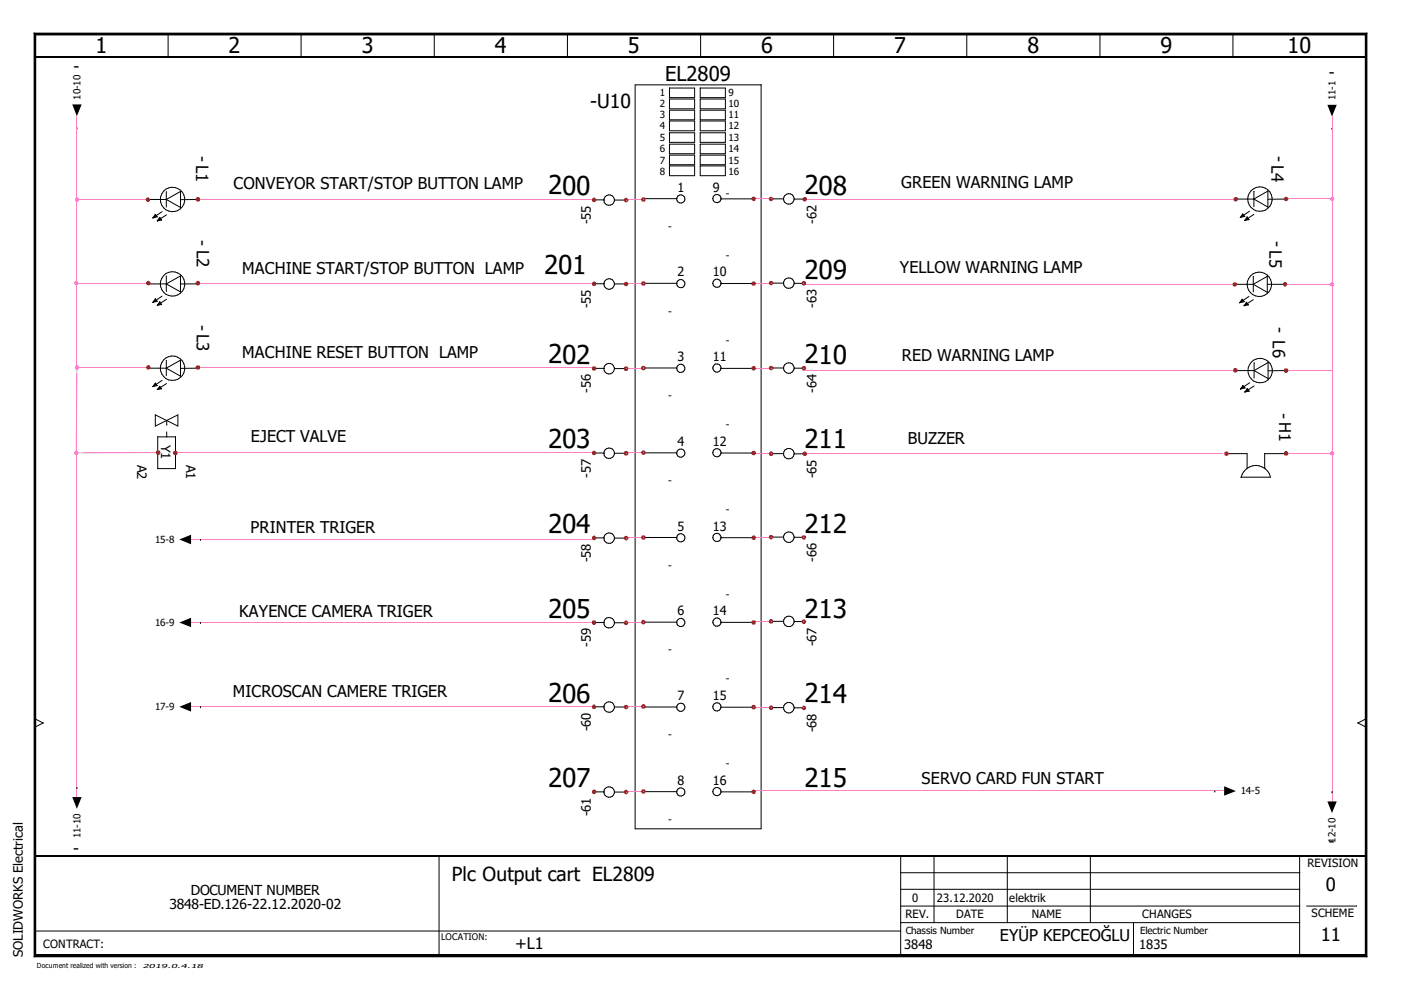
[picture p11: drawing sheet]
<svg xmlns="http://www.w3.org/2000/svg" width="297mm" height="210mm" viewBox="0 0 297 210" stroke-linecap="round" stroke-linejoin="round" font-family="sans-serif">
<path d="M0 0h297v209.9h-297z" fill="none" stroke="#fff" stroke-width=".21"/>
<g fill="none" stroke="#000" stroke-width=".21">
<path d="M7.2 7l.4 .4zM7.2 7h282.6zM7.2 7v195.9zM7.2 7h282.6v195.9h-282.6zM7.6 7.4h281.9zM7.6 7.4v195.1zM7.6 7.4h281.9v195.1h-281.9zM35.7 7.2l-.1 4.9M63.9 7.2l-.1 4.9M92.1 7.2v4.9M120.4 7.2l-.1 4.9M141.9 18.7h5.4v2h-5.4z"/>
<path d="M148.5 18.7h5.3v2h-5.3zM148.6 7.2l-.1 4.9M161.4 18v157.7h-26.7v-157.7h26.7M176.8 7.2l-.1 4.9M205 7.2v4.9M233.3 7.2l-.1 4.9M261.4 7.2v4.9M289.5 7.4v195.1zM289.8 7l-.3 .4zM289.8 7v195.9zM16.3 27.1h.1M141.9 21h5.4v2.1h-5.4z"/>
<path d="M141.9 23.4h5.4v2h-5.4zM141.9 25.7h5.4v2h-5.4zM141.9 28.2h5.4v2h-5.4zM141.9 30.6h5.4v2h-5.4zM141.9 32.9h5.4v2h-5.4zM141.9 35.2h5.4v2.1h-5.4zM148.5 21h5.3v2.1h-5.3zM148.5 23.4h5.3v2h-5.3zM148.5 25.7h5.3v2h-5.3zM148.5 28.2h5.3v2h-5.3zM148.5 30.6h5.3v2h-5.3zM148.5 32.9h5.3v2h-5.3z"/>
<path d="M148.5 35.2h5.3v2.1h-5.3zM282.4 27.2h.1M31.4 42.3h3.9M32.4 46.2h.1M32.9 45.5l-.5 .7M32.9 45.5h.1M32.9 45.5l.4 .5M33.3 46h.1M33.3 46l-.9 .2M33.4 46.8h.1M33.9 46.1l-.5 .7M33.9 46.1h.1"/>
<path d="M33.9 46.1l.3 .6M34.2 46.7h.1M34.2 46.7l-.8 .1M34.4 44.9l-2 1.3M35.3 40.7v3.2M35.3 58.5v3.3M35.3 45.6l-1.9 1.2M38.3 58.5l-3 1.7 3 1.7M38.3 40.6v3.4M38.3 58.5v3.4M38.3 58.5h.1M38.3 40.6l-3 1.7 3 1.7"/>
<path d="M38.3 44h.1M38.3 40.6h.1M42.2 42.3h-3.9M126.2 42.4h1.9M128.1 42.4h.1M130.3 42.4h2.3M136.7 42.1h6.8M151.1 42.1h.1M152.8 42.2h6.8M163.8 42.2h2.4M168.4 42.2h1.8M262 42.2h3.9"/>
<path d="M263 46.1h.1M263.5 45.4l-.5 .7M263.5 45.4h.1M263.5 45.4l.4 .5M263.9 46.7h.1M263.9 45.9h.1M263.9 45.9l-.9 .2M264.4 46l-.5 .7M264.4 46h.1M264.4 46l.4 .6M264.8 46.6h.1M264.8 46.6l-.9 .1"/>
<path d="M264.9 44.8l-1.9 1.3M265.8 58.6l-.1 3.3M265.8 40.6h.1M265.8 40.6v3.2M265.8 42.2l3 1.7M265.8 45.5l-1.9 1.2M268.7 58.6h.1M268.7 58.6l-3 1.7 3 1.7M268.7 58.6v3.4M268.8 43.9h.1M268.8 40.5v3.4M268.8 40.5h.1"/>
<path d="M268.8 40.5l-3 1.7M272.8 42.2h-4M31.4 60.2h3.9M31.4 78.1h3.9M32.4 64.1h.1M32.9 63.4l-.5 .7M32.9 63.4h.1M32.9 63.4l.4 .5M33.3 63.9h.1M33.3 63.9l-.9 .2M33.4 64.7h.1M33.9 64l-.5 .7"/>
<path d="M33.9 64h.1M33.9 64l.3 .6M34.2 64.6h.1M34.2 64.6l-.8 .1M34.4 62.8l-2 1.3M35.3 76.5v3.2M35.3 63.5l-1.9 1.2M38.3 60.2h3.9M38.3 61.9h.1M38.3 76.4v3.4M38.3 76.4l-3 1.7 3 1.7M38.3 79.8h.1"/>
<path d="M38.3 76.4h.1M42.2 78.1h-3.9M126.2 78.1h1.9M126.2 60.2h1.9M128.1 60.2h.1M130.3 78.1h2.3M130.3 60.2h2.3M136.7 78h6.8M136.7 60.1h6.8M143.5 78.1h.1M143.5 60.2h.1M151.1 78h.1"/>
<path d="M151.1 60.1h.1M152.8 78.1h6.8M152.8 60.1h6.8M163.8 78h2.4M163.8 60h2.4M168.4 60.1h1.8M168.4 78.1h1.8M261.8 60.3h4M262 78.6h3.9M262.8 64.2h.1M263.4 63.5l-.6 .7M263.4 63.5h.1"/>
<path d="M263.4 63.5l.4 .5M263.8 64.8h.1M263.8 64h.1M263.8 64l-1 .2M264.3 64.1h.1M264.3 64.1l-.5 .7M264.3 64.1l.4 .5M264.7 64.6h.1M264.7 64.6l-.9 .2M264.8 62.9l-2 1.3M265.7 63.5l-1.9 1.3M265.9 77v3.2"/>
<path d="M268.7 60.3h3.9M268.7 62h.1M268.9 76.9l-3 1.7 3 1.7M268.9 76.9v3.4M268.9 76.9h.1M272.8 78.6h-3.9M32.4 82h.1M32.9 88v2.3l4.8-2.3v2.3zM32.9 88h.1M32.9 81.2l-.5 .8M32.9 81.2h.1M32.9 81.2l.4 .5"/>
<path d="M33.3 81.7h.1M33.3 81.7l-.9 .3M33.4 82.6h.1M33.9 81.9l-.5 .7M33.9 81.9h.1M33.9 81.9l.3 .5M34.2 82.4h.1M34.2 82.4l-.8 .2M34.4 80.6l-2 1.4M35.3 81.3l-1.9 1.3M35.3 89.2l.1 .9M35.3 91.6v1"/>
<path d="M37.2 92.6v6.8M37.3 92.6h-3.9v6.8h3.9M126.2 96.1h1.9M128.1 96.1h.1M130.3 96.1h2.3M136.7 96h6.8M143.5 96.1h.1M151.1 96h.1M152.8 96.1h6.8M163.8 96.2h2.4M168.4 96.2h1.8M260.1 96.2h4.3l.1 3.1"/>
<path d="M263 82.5h.1M263.5 81.7l-.5 .8M263.5 81.7h.1M263.5 81.7l.4 .6M263.9 83.1h.1M263.9 82.3h.1M263.9 82.3l-.9 .2M264.3 99.4a3.2 3.2 0 0 1 5.1 1.8h-6.3l.7-1.3zM264.5 82.4l-.6 .7M264.5 82.4h.1M264.5 82.4l.3 .5M264.8 82.9h.1"/>
<path d="M264.8 82.9l-.9 .2M265 81.2l-2 1.3M265.9 81.8l-2 1.3M268.9 80.3h.1M272.5 96.2h-4.4l.1 3.1M42.5 114.4h.1M126.2 114l1.9 .1M130.3 114.1h2.3M136.7 114h6.8M143.5 114h.1M151.1 114h.1M152.8 114h6.8"/>
<path d="M163.8 113.9h2.4M168.4 113.9h1.8M42.5 132h.1M126.2 132h1.9M128.1 132h.1M130.3 132h2.3M136.7 131.9h6.8M143.5 132h.1M151.1 131.9h.1M152.8 132h6.8M163.8 131.7h2.4M168.4 131.8h1.8"/>
<path d="M7.4 152.4l1.7 .9M9.1 153.3l-1.7 .9M9.1 153.3h.1M42.5 149.9h.1M126.2 149.9h1.9M128.1 149.9h.1M130.3 149.9h2.3M136.7 149.9h6.8M143.5 149.9h.1M151.1 149.9h.1M152.8 149.9h6.8M163.8 150h2.4"/>
<path d="M168.4 150.1h1.8M287.9 153.3l1.8 .9M287.9 153.3h.1M289.6 152.4l-1.7 .9M16.3 167h.1M126.2 167.9h1.9M130.3 167.9h2.3M136.7 167.9h6.8M143.5 167.9h.1M151.1 167.9h.1M152.8 167.9h6.8M257.6 167.7h.1"/>
<path d="M282.4 167.9h.1M7.4 197.4h183.6M93.1 181.5v21.2M191 195.6h84.6M191 192.1h84.6M191 188.6h84.6M191 185h84.6M191 181.5v21.2M198.1 181.5l-.1 14.1M213.6 181.5v14.1M231.2 181.5v14.1M240.3 195.6l.1 7.1"/>
<path d="M275.6 181.5l-.1 21.2M277 192.1h10.7M7.2 202.9h282.6zM7.6 202.5l-.4 .4zM7.6 202.5h281.9zM289.5 202.5l.3 .4z"/>
<circle cx="36.6" cy="42.3" r="2.59"/>
<circle cx="129.2" cy="42.4" r="1.11"/>
<circle cx="144.3" cy="42.2" r=".87"/>
<circle cx="152" cy="42.1" r=".87"/>
<circle cx="167.2" cy="42.2" r="1.13"/>
<circle cx="267.1" cy="42.2" r="2.59"/>
<circle cx="36.6" cy="60.2" r="2.58"/>
<circle cx="36.6" cy="78.1" r="2.6"/>
<circle cx="129.1" cy="78.2" r="1.12"/>
<circle cx="129.2" cy="60.2" r="1.12"/>
<circle cx="144.3" cy="78.1" r=".88"/>
<circle cx="144.3" cy="60.2" r=".88"/>
<circle cx="152" cy="60.1" r=".88"/>
<circle cx="152" cy="78" r=".88"/>
<circle cx="167.2" cy="78" r="1.12"/>
<circle cx="167.2" cy="60" r="1.12"/>
<circle cx="267" cy="60.3" r="2.58"/>
<circle cx="267.2" cy="78.6" r="2.59"/>
<circle cx="129.2" cy="96.1" r="1.11"/>
<circle cx="144.3" cy="96.1" r=".88"/>
<circle cx="152" cy="96" r=".87"/>
<circle cx="167.2" cy="96.2" r="1.12"/>
<circle cx="129.2" cy="114.1" r="1.11"/>
<circle cx="144.3" cy="114" r=".87"/>
<circle cx="152" cy="114" r=".88"/>
<circle cx="167.2" cy="113.9" r="1.12"/>
<circle cx="129.2" cy="132" r="1.11"/>
<circle cx="144.3" cy="132" r=".88"/>
<circle cx="152" cy="131.9" r=".88"/>
<circle cx="167.3" cy="131.7" r="1.11"/>
<circle cx="129.2" cy="149.9" r="1.11"/>
<circle cx="144.3" cy="149.9" r=".88"/>
<circle cx="152" cy="149.9" r=".88"/>
<circle cx="167.2" cy="150.1" r="1.12"/>
<circle cx="129.1" cy="167.9" r="1.12"/>
<circle cx="144.3" cy="167.9" r=".87"/>
<circle cx="152" cy="167.8" r=".87"/>
</g>
<path d="M7.2 7.2h282.6M7.2 202.7h282.6" fill="none" stroke="#000" stroke-width=".38"/>
<g fill="#000">
<path d="M7.2 7l.4 .4zM289.8 7l-.3 .4zM15.3 22.1h2l-1 2.5zM281.4 22.2h2l-1 2.5zM32.9 45.5l.4 .5-.4 .1zM32.9 45.5v.6l-.5 .1zM33.9 46.1l.3 .6h-.3zM33.9 46.1v.6l-.5 .1zM263.5 45.4l.4 .5-.4 .1zM263.5 45.4v.6l-.5 .1zM264.4 46l.4 .6-.4 .1zM264.4 46v.7h-.5z"/>
<path d="M32.9 63.4l.4 .5-.4 .1zM32.9 63.4v.6l-.5 .1zM33.9 64l.3 .6h-.3zM33.9 64v.6l-.5 .1zM263.4 63.5l.4 .5-.4 .1zM263.4 63.5v.6l-.6 .1zM264.3 64.1l.4 .5-.4 .1zM264.3 64.1v.6l-.5 .1zM32.9 81.2l.4 .5-.4 .1zM32.9 81.2v.6l-.5 .2zM33.9 81.9l.3 .5-.3 .1zM33.9 81.9v.6l-.5 .1z"/>
<path d="M263.5 81.7l.4 .6h-.4zM263.5 81.7v.6l-.5 .2zM264.5 82.4l.3 .5-.3 .1zM264.5 82.4v.6l-.6 .1zM38 114.4l2.5-1v2zM38 132l2.5-1v2zM38 149.9l2.5-1.1v2.1zM15.3 169h2l-1 2.5zM259.5 166.7l2.5 1-2.5 1zM281.4 169.9h2l-1 2.5zM7.6 202.5l-.4 .4zM289.5 202.5l.3 .4z"/>
</g>
<path d="M7.4 7v195.9M7.4 12.1h282.2M289.6 7v195.9M7.4 181.5h282.2" fill="none" stroke="#000" stroke-width=".34"/>
<g fill="none" stroke="#ff7fbf" stroke-width=".21">
<path d="M16.3 24.6v53.3M282.4 24.7v145.2M16.3 42.3h15.1M41.9 42.3h83.8M133 42.3h3.4M160.1 42.2h3.4M170.6 42.2h91.4M272.7 42.2h9.7M16.2 60h15.3M16.2 77.9h15.3M41.9 60h83.7M41.9 77.9h83.7"/>
<path d="M133 60.1h3.4M133 78h3.4M160.1 78h3.4M160.1 60h3.4M170.6 60.3h91.2M170.6 78.5h91.3M272.7 60.3h9.7M272.7 78.5h9.7M16.3 96.1v72.9M37.2 96h88.8M133 96h3.4M160.1 96.2h3.4"/>
<path d="M170.6 96.2h88.6M272.7 96.2h9.7M40.5 114.4h85.4M133 114h3.4M160.1 113.9h3.4M40.5 132h85.4M133 131.9h3.4M160.1 131.8h3.4M40.5 149.9h85.4M133 149.8h3.4M160.1 150.1h3.4M133 167.8h3.4"/>
<path d="M160.1 167.7h99.4"/>
</g>
<path d="M16.2 96h17.3" fill="none" stroke="#ff7fbf" stroke-width=".3"/>
<path d="M16.2 77.9v18.2" fill="none" stroke="#ff7fbf" stroke-width=".38"/>
<g fill="#ff7fdf">
<path d="M282.5 96.1l.3-.3 .2 .3z"/>
<path d="M282.4 95.6l.4 .2-.3 .3z"/>
<path d="M282.1 95.8l.3-.2v.5z"/>
<path d="M282.1 95.8l.3 .3h-.5z"/>
<path d="M281.9 96.1l.5 .1-.3 .3z"/>
<path d="M282.4 96.2v.4l-.3-.1z"/>
<path d="M282.4 96.2l.4 .3-.4 .1z"/>
<path d="M282.5 96.1h.5l-.2 .4z"/>
<path d="M282.8 41.8l.2 .4h-.5z"/>
<path d="M282.4 41.7l.4 .1-.3 .4z"/>
<path d="M282.1 41.8l.3-.1v.5z"/>
<path d="M282.1 41.8l.3 .4h-.5z"/>
<path d="M281.9 42.2h.5l-.3 .3z"/>
<path d="M282.4 42.2v.5l-.3-.2z"/>
<path d="M282.4 42.2l.4 .3-.4 .2z"/>
<path d="M282.5 42.2h.5l-.2 .3z"/>
<path d="M282.4 60.3l.4-.4 .1 .4z"/>
<path d="M282.4 59.8l.4 .1-.4 .4z"/>
<path d="M282.1 59.9l.3-.1v.4z"/>
<path d="M282.1 59.9l.3 .4h-.5z"/>
<path d="M281.9 60.3h.5l-.3 .4z"/>
<path d="M282.4 60.3v.5l-.3-.1z"/>
<path d="M282.4 60.4l.4 .3-.4 .1z"/>
<path d="M282.4 60.3h.5l-.1 .4z"/>
</g>
<g fill="#a50000">
<path d="M272.7 96.1l.3-.3 .2 .3z"/>
<path d="M272.7 95.6l.3 .2-.3 .3z"/>
<path d="M272.3 95.8l.4-.2v.5z"/>
<path d="M272.3 95.8l.3 .3h-.4z"/>
<path d="M272.2 96.1l.4 .1-.3 .3z"/>
<path d="M272.6 96.2l.1 .4-.4-.1z"/>
<path d="M272.7 96.2l.3 .3-.3 .1z"/>
<path d="M272.7 96.2l.5-.1-.2 .4z"/>
<path d="M272.7 78.5l.3-.3 .2 .4z"/>
<path d="M272.7 78.1l.3 .1-.3 .3z"/>
<path d="M272.3 78.2l.4-.1v.4z"/>
<path d="M272.3 78.2l.3 .4h-.4z"/>
<path d="M272.2 78.6h.4l-.3 .3z"/>
<path d="M272.6 78.6l.1 .5-.4-.2z"/>
<path d="M272.7 78.6l.3 .3-.3 .2z"/>
<path d="M272.7 78.6h.5l-.2 .3z"/>
<path d="M272.7 42.2l.3-.4 .2 .4z"/>
<path d="M272.7 41.7l.3 .1-.3 .4z"/>
<path d="M272.3 41.8l.4-.1-.1 .5z"/>
<path d="M272.3 41.8l.3 .4h-.4z"/>
<path d="M272.2 42.2h.4l-.3 .3z"/>
<path d="M272.6 42.2l.1 .5-.4-.2z"/>
<path d="M272.7 42.2l.3 .3-.3 .2z"/>
<path d="M272.7 42.2h.5l-.2 .3z"/>
<path d="M272.5 60.2l.3-.3 .2 .4z"/>
<path d="M272.5 59.8l.3 .1-.3 .3z"/>
<path d="M272.1 59.9l.4-.1v.4z"/>
<path d="M272.1 59.9l.3 .4h-.5z"/>
<path d="M271.9 60.3h.5l-.3 .3z"/>
<path d="M272.4 60.3l.1 .5-.4-.2z"/>
<path d="M272.5 60.3l.3 .3-.3 .2z"/>
<path d="M272.5 60.3h.5l-.2 .3z"/>
<path d="M262.3 41.9l.2 .3h-.5z"/>
<path d="M262 41.7l.3 .2-.3 .3z"/>
<path d="M261.6 41.9l.4-.2v.5z"/>
<path d="M261.6 41.9l.4 .3h-.5z"/>
<path d="M261.5 42.2l.5 .1-.4 .3z"/>
<path d="M261.6 42.6l.4-.3v.5z"/>
<path d="M262 42.3l.3 .3-.3 .2z"/>
<path d="M262 42.2h.5l-.2 .4z"/>
<path d="M262 78.5l.3-.4 .1 .4z"/>
<path d="M261.9 78l.4 .1-.3 .4z"/>
<path d="M261.6 78.1l.3-.1v.5z"/>
<path d="M261.6 78.1l.3 .4h-.5z"/>
<path d="M261.4 78.5l.5 .1-.3 .3z"/>
<path d="M261.6 78.9l.3-.3v.4z"/>
<path d="M261.9 78.6l.4 .3-.4 .1z"/>
<path d="M262 78.6l.4-.1-.1 .4z"/>
<path d="M262.1 59.9l.2 .4h-.5z"/>
<path d="M261.8 59.8l.3 .1-.3 .4z"/>
<path d="M261.4 59.9l.4-.1v.4z"/>
<path d="M261.4 59.9l.3 .4h-.4z"/>
<path d="M261.3 60.3h.4l-.3 .4z"/>
<path d="M261.7 60.3l.1 .5-.4-.1z"/>
<path d="M261.8 60.4l.3 .3-.3 .1z"/>
<path d="M261.8 60.3h.5l-.2 .4z"/>
<path d="M260.4 95.8l.1 .4h-.4z"/>
<path d="M260.1 95.7l.3 .1-.3 .4z"/>
<path d="M259.7 95.8l.4-.1v.4z"/>
<path d="M259.7 95.8l.3 .4h-.5z"/>
<path d="M259.5 96.2h.5l-.3 .4z"/>
<path d="M260 96.2l.1 .5-.4-.1z"/>
<path d="M260.1 96.3l.3 .3-.3 .1z"/>
<path d="M260.1 96.2h.4l-.1 .4z"/>
<path d="M170.9 95.8l.2 .4h-.5z"/>
<path d="M170.6 95.7l.3 .1-.3 .4z"/>
<path d="M170.3 95.8l.3-.1v.4z"/>
<path d="M170.3 95.8l.3 .4h-.5z"/>
<path d="M170.1 96.2h.5l-.3 .4z"/>
<path d="M170.6 96.2v.5l-.3-.1z"/>
<path d="M170.6 96.2l.3 .4-.3 .1z"/>
<path d="M170.6 96.2h.5l-.2 .4z"/>
<path d="M170.9 41.9l.2 .3h-.5z"/>
<path d="M170.6 41.7l.3 .2-.3 .3z"/>
<path d="M170.3 41.9l.3-.2v.5z"/>
<path d="M170.3 41.9l.3 .3h-.5z"/>
<path d="M170.1 42.2l.5 .1-.3 .3z"/>
<path d="M170.6 42.3v.5l-.3-.2z"/>
<path d="M170.6 42.3l.3 .3-.3 .2z"/>
<path d="M170.6 42.2h.5l-.2 .4z"/>
<path d="M170.8 149.7l.1 .4h-.4z"/>
<path d="M170.4 149.6l.4 .1-.3 .4z"/>
<path d="M170.1 149.7l.3-.1v.4z"/>
<path d="M170.1 149.7l.3 .4h-.5z"/>
<path d="M169.9 150.1h.5l-.3 .4z"/>
<path d="M170.4 150.1v.5l-.3-.1z"/>
<path d="M170.4 150.2l.4 .3-.4 .1z"/>
<path d="M170.5 150.1h.4l-.1 .4z"/>
<path d="M170.5 131.7l.3-.3 .1 .4z"/>
<path d="M170.4 131.3l.4 .1-.3 .3z"/>
<path d="M170.1 131.4l.3-.1v.4z"/>
<path d="M170.1 131.4l.3 .4h-.5z"/>
<path d="M169.9 131.8h.5l-.3 .4z"/>
<path d="M170.4 131.8v.5l-.3-.1z"/>
<path d="M170.4 131.8l.4 .4-.4 .1z"/>
<path d="M170.5 131.8h.4l-.1 .4z"/>
<path d="M170.8 113.6l.1 .3h-.4z"/>
<path d="M170.4 113.5l.4 .1-.3 .3z"/>
<path d="M170.1 113.6l.3-.1v.4z"/>
<path d="M170.1 113.6l.3 .3h-.5z"/>
<path d="M169.9 113.9l.5 .1-.3 .3z"/>
<path d="M170.4 114v.4l-.3-.1z"/>
<path d="M170.4 114l.4 .3-.4 .1z"/>
<path d="M170.5 113.9h.4l-.1 .4z"/>
<path d="M170.8 77.7l.1 .4h-.4z"/>
<path d="M170.4 77.6l.4 .1-.3 .4z"/>
<path d="M170.1 77.7l.3-.1v.4z"/>
<path d="M170.1 77.7l.3 .4h-.5z"/>
<path d="M169.9 78.1h.5l-.3 .3z"/>
<path d="M170.4 78.1v.5l-.3-.2z"/>
<path d="M170.4 78.1l.4 .3-.4 .2z"/>
<path d="M170.5 78.1h.4l-.1 .3z"/>
<path d="M170.5 60l.3-.3 .1 .4z"/>
<path d="M170.4 59.6l.4 .1-.3 .3z"/>
<path d="M170.1 59.7l.3-.1v.4z"/>
<path d="M170.1 59.7l.3 .4h-.5z"/>
<path d="M169.9 60.1h.5l-.3 .3z"/>
<path d="M170.4 60.1v.5l-.3-.2z"/>
<path d="M170.4 60.1l.4 .3-.4 .2z"/>
<path d="M170.5 60.1h.4l-.1 .3z"/>
<path d="M163.8 149.7l.2 .4h-.5z"/>
<path d="M163.5 149.6l.3 .1-.3 .3z"/>
<path d="M163.1 149.7l.4-.1v.4z"/>
<path d="M163.1 149.7l.3 .4h-.4z"/>
<path d="M163 150.1h.4l-.3 .3z"/>
<path d="M163.4 150.1l.1 .4-.4-.1z"/>
<path d="M163.5 150.1l.3 .3-.3 .1z"/>
<path d="M163.5 150.1h.5l-.2 .3z"/>
<path d="M163.5 131.7l.3-.3 .2 .3z"/>
<path d="M163.5 131.2l.3 .2-.3 .3z"/>
<path d="M163.1 131.4l.4-.2v.5z"/>
<path d="M163.1 131.4l.3 .3h-.4z"/>
<path d="M163 131.7l.4 .1-.3 .3z"/>
<path d="M163.4 131.8l.1 .4-.4-.1z"/>
<path d="M163.5 131.8l.3 .3-.3 .1z"/>
<path d="M163.5 131.7h.5l-.2 .4z"/>
<path d="M163.8 113.5l.2 .4h-.5z"/>
<path d="M163.5 113.4l.3 .1-.3 .4z"/>
<path d="M163.1 113.5l.4-.1v.4z"/>
<path d="M163.1 113.5l.3 .4h-.4z"/>
<path d="M163 113.9h.4l-.3 .4z"/>
<path d="M163.4 113.9l.1 .5-.4-.1z"/>
<path d="M163.5 114l.3 .3-.3 .1z"/>
<path d="M163.5 113.9h.5l-.2 .4z"/>
<path d="M163.5 96.1l.3-.3 .2 .4z"/>
<path d="M163.5 95.7l.3 .1-.3 .3z"/>
<path d="M163.1 95.8l.4-.1v.4z"/>
<path d="M163.1 95.8l.3 .4h-.4z"/>
<path d="M163 96.2h.4l-.3 .4z"/>
<path d="M163.4 96.2l.1 .5-.4-.1z"/>
<path d="M163.5 96.2l.3 .4-.3 .1z"/>
<path d="M163.5 96.2h.5l-.2 .4z"/>
<path d="M163.8 77.7l.2 .3h-.5z"/>
<path d="M163.5 77.6l.3 .1-.3 .3z"/>
<path d="M163.1 77.7l.4-.1-.1 .4z"/>
<path d="M163.1 77.7l.3 .3h-.4z"/>
<path d="M163 78l.4 .1-.3 .3z"/>
<path d="M163.4 78.1l.1 .4-.4-.1z"/>
<path d="M163.5 78.1l.3 .3-.3 .1z"/>
<path d="M163.5 78h.5l-.2 .4z"/>
<path d="M163.5 60l.3-.3 .2 .3z"/>
<path d="M163.5 59.5l.3 .2-.3 .3z"/>
<path d="M163.1 59.7l.4-.2v.5z"/>
<path d="M163.1 59.7l.3 .3h-.4z"/>
<path d="M163 60l.4 .1-.3 .3z"/>
<path d="M163.4 60.1l.1 .4-.4-.1z"/>
<path d="M163.5 60.1l.3 .3-.3 .1z"/>
<path d="M163.5 60h.5l-.2 .4z"/>
<path d="M163.8 41.8l.2 .4h-.5z"/>
<path d="M163.5 41.7l.3 .1-.3 .4z"/>
<path d="M163.1 41.8l.4-.1-.1 .5z"/>
<path d="M163.1 41.8l.3 .4h-.4z"/>
<path d="M163 42.2h.4l-.3 .3z"/>
<path d="M163.4 42.2l.1 .5-.4-.2z"/>
<path d="M163.5 42.2l.3 .3-.3 .2z"/>
<path d="M163.5 42.2h.5l-.2 .3z"/>
<path d="M159.8 167.9l.3-.3 .2 .3z"/>
<path d="M159.8 167.4l.3 .2-.3 .3z"/>
<path d="M159.4 167.6l.4-.2v.5z"/>
<path d="M159.4 167.6l.4 .3h-.5z"/>
<path d="M159.3 167.9h.5l-.4 .3z"/>
<path d="M159.4 168.2l.4-.3v.5z"/>
<path d="M159.8 167.9l.3 .3-.3 .2z"/>
<path d="M159.8 167.9h.5l-.2 .3z"/>
<path d="M159.8 149.9l.3-.3 .2 .3z"/>
<path d="M159.8 149.4l.3 .2-.3 .3z"/>
<path d="M159.4 149.6l.4-.2v.5z"/>
<path d="M159.4 149.6l.3 .3h-.4z"/>
<path d="M159.3 149.9l.5 .1-.4 .3z"/>
<path d="M159.4 150.3l.4-.3v.5z"/>
<path d="M159.8 150l.3 .3-.3 .2z"/>
<path d="M159.8 150l.5-.1-.2 .4z"/>
<path d="M159.8 132l.3-.4 .2 .4z"/>
<path d="M159.8 131.5l.3 .1-.3 .4z"/>
<path d="M159.4 131.6l.4-.1v.4z"/>
<path d="M159.4 131.6l.4 .4h-.5z"/>
<path d="M159.3 132h.5l-.4 .3z"/>
<path d="M159.8 132v.5l-.4-.2z"/>
<path d="M159.8 132l.3 .3-.3 .2z"/>
<path d="M159.8 132h.5l-.2 .3z"/>
<path d="M159.8 114l.3-.3 .2 .3z"/>
<path d="M159.8 113.5l.3 .2-.3 .3z"/>
<path d="M159.4 113.7l.4-.2v.5z"/>
<path d="M159.4 113.7l.4 .3h-.5z"/>
<path d="M159.3 114h.5l-.4 .4z"/>
<path d="M159.8 114v.5l-.4-.1z"/>
<path d="M159.8 114l.3 .4-.3 .1z"/>
<path d="M159.8 114h.5l-.2 .4z"/>
<path d="M159.8 96l.3-.3 .2 .4z"/>
<path d="M159.8 95.5l.3 .2-.3 .3z"/>
<path d="M159.4 95.7l.4-.2v.5z"/>
<path d="M159.4 95.7l.4 .3-.5 .1z"/>
<path d="M159.3 96.1h.5l-.4 .3z"/>
<path d="M159.4 96.4l.4-.3v.5z"/>
<path d="M159.8 96.1l.3 .3-.3 .2z"/>
<path d="M159.8 96.1h.5l-.2 .3z"/>
<path d="M159.8 78.1l.3-.4 .2 .4z"/>
<path d="M159.8 77.6l.3 .1-.3 .4z"/>
<path d="M159.4 77.7l.4-.1v.4z"/>
<path d="M159.4 77.7l.3 .4h-.4z"/>
<path d="M159.3 78.1h.5l-.4 .3z"/>
<path d="M159.8 78.1v.5l-.4-.2z"/>
<path d="M159.8 78.1l.3 .3-.3 .2z"/>
<path d="M159.8 78.1h.5l-.2 .3z"/>
<path d="M159.8 60.1l.3-.3 .2 .3z"/>
<path d="M159.8 59.6l.3 .2-.3 .3z"/>
<path d="M159.4 59.8l.4-.2v.5z"/>
<path d="M159.4 59.8l.4 .3h-.5z"/>
<path d="M159.3 60.1l.5 .1-.4 .3z"/>
<path d="M159.8 60.2v.4l-.4-.1z"/>
<path d="M159.8 60.2l.3 .3-.3 .1z"/>
<path d="M159.8 60.2l.5-.1-.2 .4z"/>
<path d="M159.8 42.1l.3-.3 .2 .4z"/>
<path d="M159.8 41.7l.3 .1-.3 .3z"/>
<path d="M159.4 41.8l.4-.1v.4z"/>
<path d="M159.4 41.8l.4 .3-.5 .1z"/>
<path d="M159.3 42.2h.5l-.4 .3z"/>
<path d="M159.4 42.5l.4-.3v.5z"/>
<path d="M159.8 42.2l.3 .3-.3 .2z"/>
<path d="M159.8 42.2h.5l-.2 .3z"/>
<path d="M136.4 167.8l.4-.4 .1 .4z"/>
<path d="M136.4 167.3l.4 .1-.4 .4z"/>
<path d="M136.1 167.4l.3-.1v.5z"/>
<path d="M136.1 167.4l.3 .4h-.5z"/>
<path d="M135.9 167.8l.5 .1-.3 .2z"/>
<path d="M136.1 168.1l.3-.2v.4z"/>
<path d="M136.4 167.9l.4 .2-.4 .2z"/>
<path d="M136.4 167.9l.5-.1-.1 .3z"/>
<path d="M136.4 149.7l.4-.3 .1 .4z"/>
<path d="M136.4 149.3l.4 .1-.4 .3z"/>
<path d="M136.1 149.4l.3-.1v.4z"/>
<path d="M136.1 149.4l.3 .3-.5 .1z"/>
<path d="M135.9 149.8h.5l-.3 .4z"/>
<path d="M136.4 149.8v.5l-.3-.1z"/>
<path d="M136.4 149.8l.4 .4-.4 .1z"/>
<path d="M136.4 149.8h.5l-.1 .4z"/>
<path d="M136.4 131.9l.4-.3 .1 .3z"/>
<path d="M136.4 131.4l.4 .2-.4 .3z"/>
<path d="M136.1 131.6l.3-.2v.5z"/>
<path d="M136.1 131.6l.3 .3h-.5z"/>
<path d="M135.9 131.9l.5 .1-.3 .2z"/>
<path d="M136.1 132.2l.3-.2v.4z"/>
<path d="M136.4 132l.4 .2-.4 .2z"/>
<path d="M136.4 132l.5-.1-.1 .3z"/>
<path d="M136.4 113.9l.4-.3 .1 .4z"/>
<path d="M136.4 113.5l.4 .1-.4 .3z"/>
<path d="M136.1 113.6l.3-.1v.4z"/>
<path d="M136.1 113.6l.3 .3-.5 .1z"/>
<path d="M135.9 114h.5l-.3 .3z"/>
<path d="M136.1 114.3l.3-.3v.5z"/>
<path d="M136.4 114l.4 .3-.4 .2z"/>
<path d="M136.4 114h.5l-.1 .3z"/>
<path d="M136.4 95.9l.4-.3 .1 .4z"/>
<path d="M136.4 95.5l.4 .1-.4 .3z"/>
<path d="M136.1 95.6l.3-.1v.4z"/>
<path d="M136.1 95.6l.3 .3-.5 .1z"/>
<path d="M135.9 96h.5l-.3 .3z"/>
<path d="M136.1 96.3l.3-.3v.5z"/>
<path d="M136.4 96l.4 .3-.4 .2z"/>
<path d="M136.4 96h.5l-.1 .3z"/>
<path d="M136.4 78l.4-.3 .1 .3z"/>
<path d="M136.4 77.6l.4 .1-.4 .3z"/>
<path d="M136.1 77.7l.3-.1v.4z"/>
<path d="M136.1 77.7l.3 .3h-.5z"/>
<path d="M135.9 78l.5 .1-.3 .3z"/>
<path d="M136.1 78.4l.3-.3v.4z"/>
<path d="M136.4 78.1l.4 .3-.4 .1z"/>
<path d="M136.4 78.1l.5-.1-.1 .4z"/>
<path d="M136.4 60l.4-.3 .1 .4z"/>
<path d="M136.4 59.6l.4 .1-.4 .3z"/>
<path d="M136.1 59.7l.3-.1v.4z"/>
<path d="M136.1 59.7l.3 .3-.5 .1z"/>
<path d="M135.9 60.1h.5l-.3 .4z"/>
<path d="M136.4 60.1v.5l-.3-.1z"/>
<path d="M136.4 60.1l.4 .4-.4 .1z"/>
<path d="M136.4 60.1h.5l-.1 .4z"/>
<path d="M136.4 42.2l.4-.2 .1 .3z"/>
<path d="M136.4 41.8l.4 .2-.4 .2z"/>
<path d="M136.1 42l.3-.2v.4z"/>
<path d="M136.1 42l.3 .2-.5 .1z"/>
<path d="M135.9 42.3h.5l-.3 .4z"/>
<path d="M136.4 42.3v.5l-.3-.1z"/>
<path d="M136.4 42.3l.4 .4-.4 .1z"/>
<path d="M136.4 42.3h.5l-.1 .4z"/>
<path d="M133.1 167.6l.2 .3h-.5z"/>
<path d="M132.8 167.4l.3 .2-.3 .3z"/>
<path d="M132.4 167.6l.4-.2v.5z"/>
<path d="M132.4 167.6l.3 .3h-.5z"/>
<path d="M132.2 167.9l.5 .1-.3 .3z"/>
<path d="M132.4 168.3l.4-.3v.4z"/>
<path d="M132.8 168l.3 .3-.3 .1z"/>
<path d="M132.8 167.9h.5l-.2 .4z"/>
<path d="M133.1 149.6l.2 .3h-.5z"/>
<path d="M132.8 149.4l.3 .2-.3 .3z"/>
<path d="M132.4 149.6l.4-.2v.5z"/>
<path d="M132.4 149.6l.3 .3h-.5z"/>
<path d="M132.2 149.9h.5l-.3 .4z"/>
<path d="M132.7 149.9l.1 .5-.4-.1z"/>
<path d="M132.8 149.9l.3 .4-.3 .1z"/>
<path d="M132.8 149.9h.5l-.2 .4z"/>
<path d="M132.8 132l.3-.3 .2 .3z"/>
<path d="M132.8 131.5l.3 .2-.3 .3z"/>
<path d="M132.4 131.7l.4-.2v.5z"/>
<path d="M132.4 131.7l.3 .3h-.5z"/>
<path d="M132.2 132l.5 .1-.3 .3z"/>
<path d="M132.4 132.4l.4-.3v.4z"/>
<path d="M132.8 132.1l.3 .3-.3 .1z"/>
<path d="M132.8 132h.5l-.2 .4z"/>
<path d="M132.8 114l.3-.3 .2 .4z"/>
<path d="M132.8 113.6l.3 .1-.3 .3z"/>
<path d="M132.4 113.7l.4-.1v.4z"/>
<path d="M132.4 113.7l.3 .4h-.5z"/>
<path d="M132.2 114.1h.5l-.3 .4z"/>
<path d="M132.7 114.1l.1 .5-.4-.1z"/>
<path d="M132.8 114.1l.3 .4-.3 .1z"/>
<path d="M132.8 114.1h.5l-.2 .4z"/>
<path d="M132.8 96.1l.3-.3 .2 .3z"/>
<path d="M132.8 95.6l.3 .2-.3 .3z"/>
<path d="M132.4 95.8l.4-.2v.5z"/>
<path d="M132.4 95.8l.3 .3h-.5z"/>
<path d="M132.2 96.1h.5l-.3 .4z"/>
<path d="M132.7 96.1l.1 .5-.4-.1z"/>
<path d="M132.8 96.1l.3 .4-.3 .1z"/>
<path d="M132.8 96.1h.5l-.2 .4z"/>
<path d="M133.1 77.8l.2 .3h-.5z"/>
<path d="M132.8 77.7l.3 .1-.3 .3z"/>
<path d="M132.4 77.8l.4-.1v.4z"/>
<path d="M132.4 77.8l.3 .3h-.5z"/>
<path d="M132.2 78.1l.5 .1-.3 .3z"/>
<path d="M132.7 78.2l.1 .5-.4-.2z"/>
<path d="M132.8 78.2l.3 .3-.3 .2z"/>
<path d="M132.8 78.1h.5l-.2 .4z"/>
<path d="M133.1 59.9l.2 .3h-.5z"/>
<path d="M132.8 59.7l.3 .2-.3 .3z"/>
<path d="M132.4 59.9l.4-.2v.5z"/>
<path d="M132.4 59.9l.3 .3h-.5z"/>
<path d="M132.2 60.2h.5l-.3 .4z"/>
<path d="M132.7 60.2l.1 .5-.4-.1z"/>
<path d="M132.8 60.2l.3 .4-.3 .1z"/>
<path d="M132.8 60.2h.5l-.2 .4z"/>
<path d="M132.8 42.4l.3-.3 .2 .3z"/>
<path d="M132.8 41.9l.3 .2-.3 .3z"/>
<path d="M132.4 42.1l.4-.2v.5z"/>
<path d="M132.4 42.1l.3 .3h-.5z"/>
<path d="M132.2 42.4l.5 .1-.3 .3z"/>
<path d="M132.7 42.5l.1 .4-.4-.1z"/>
<path d="M132.8 42.5l.3 .3-.3 .1z"/>
<path d="M132.8 42.4h.5l-.2 .4z"/>
<path d="M126 96l.3-.3 .1 .3z"/>
<path d="M126 95.5l.3 .2-.3 .3z"/>
<path d="M125.6 95.7l.4-.2v.5z"/>
<path d="M125.6 95.7l.3 .3h-.4z"/>
<path d="M125.5 96l.4 .1-.3 .3z"/>
<path d="M125.9 96.1l.1 .4-.4-.1z"/>
<path d="M126 96.1l.3 .3-.3 .1z"/>
<path d="M126 96h.4l-.1 .4z"/>
<path d="M126 167.9l.3-.4 .1 .4z"/>
<path d="M126 167.4l.3 .1-.3 .4z"/>
<path d="M125.6 167.5l.4-.1v.5z"/>
<path d="M125.6 167.5l.3 .4h-.4z"/>
<path d="M125.5 167.9h.4l-.3 .3z"/>
<path d="M125.6 168.2l.4-.3v.5z"/>
<path d="M126 167.9l.3 .3-.3 .2z"/>
<path d="M126 167.9h.4l-.1 .3z"/>
<path d="M126 114l.3-.3 .1 .3z"/>
<path d="M126 113.5l.3 .2-.3 .3z"/>
<path d="M125.6 113.7l.4-.2v.5z"/>
<path d="M125.6 113.7l.3 .3h-.4z"/>
<path d="M125.5 114l.4 .1-.3 .3z"/>
<path d="M125.9 114.1l.1 .5-.4-.2z"/>
<path d="M126 114.1l.3 .3-.3 .2z"/>
<path d="M126 114.1l.4-.1-.1 .4z"/>
<path d="M126 78.1l.3-.3 .1 .3z"/>
<path d="M126 77.6l.3 .2-.3 .3z"/>
<path d="M125.6 77.8l.4-.2v.5z"/>
<path d="M125.6 77.8l.3 .3h-.4z"/>
<path d="M125.5 78.1h.4l-.3 .4z"/>
<path d="M125.9 78.1l.1 .5-.4-.1z"/>
<path d="M126 78.1l.3 .4-.3 .1z"/>
<path d="M126 78.1h.4l-.1 .4z"/>
<path d="M126 60.2l.3-.4 .1 .4z"/>
<path d="M126 59.7l.3 .1-.3 .4z"/>
<path d="M125.6 59.8l.4-.1v.4z"/>
<path d="M125.6 59.8l.3 .4h-.4z"/>
<path d="M125.5 60.2h.4l-.3 .3z"/>
<path d="M125.9 60.2l.1 .5-.4-.2z"/>
<path d="M126 60.2l.3 .3-.3 .2z"/>
<path d="M126 60.2h.4l-.1 .3z"/>
<path d="M126 42.3l.3-.3 .1 .4z"/>
<path d="M126 41.9l.3 .1-.3 .3z"/>
<path d="M125.6 42l.4-.1v.4z"/>
<path d="M125.6 42l.3 .4h-.4z"/>
<path d="M125.5 42.4h.4l-.3 .4z"/>
<path d="M125.9 42.4l.1 .5-.4-.1z"/>
<path d="M126 42.4l.3 .4-.3 .1z"/>
<path d="M126 42.4h.4l-.1 .4z"/>
<path d="M126 132l.3-.4 .1 .4z"/>
<path d="M125.9 131.5l.4 .1-.3 .4z"/>
<path d="M125.6 131.6l.3-.1v.5z"/>
<path d="M125.6 131.6l.3 .4h-.5z"/>
<path d="M125.4 132h.5l-.3 .3z"/>
<path d="M125.6 132.3l.3-.3v.5z"/>
<path d="M125.9 132l.4 .3-.4 .2z"/>
<path d="M126 132h.4l-.1 .3z"/>
<path d="M126 149.8l.3-.3 .1 .4z"/>
<path d="M125.9 149.4l.4 .1-.3 .3z"/>
<path d="M125.6 149.5l.3-.1v.4z"/>
<path d="M125.6 149.5l.3 .4h-.5z"/>
<path d="M125.4 149.9h.5l-.3 .3z"/>
<path d="M125.9 149.9v.5l-.3-.2z"/>
<path d="M125.9 149.9l.4 .3-.4 .2z"/>
<path d="M126 149.9h.4l-.1 .3z"/>
<path d="M42 77.9l.3-.3 .2 .3z"/>
<path d="M41.9 77.4l.4 .2-.3 .3z"/>
<path d="M41.6 77.6l.3-.2v.5z"/>
<path d="M41.6 77.6l.3 .3h-.5z"/>
<path d="M41.4 77.9h.5l-.3 .4z"/>
<path d="M41.9 77.9v.5l-.3-.1z"/>
<path d="M41.9 77.9l.4 .4-.4 .1z"/>
<path d="M42 77.9h.5l-.2 .4z"/>
<path d="M42 60l.3-.3 .2 .3z"/>
<path d="M41.9 59.5l.4 .2-.3 .3z"/>
<path d="M41.6 59.7l.3-.2v.5z"/>
<path d="M41.6 59.7l.3 .3h-.5z"/>
<path d="M41.4 60l.5 .1-.3 .3z"/>
<path d="M41.9 60.1v.4l-.3-.1z"/>
<path d="M41.9 60.1l.4 .3-.4 .1z"/>
<path d="M42 60h.5l-.2 .4z"/>
<path d="M42 42.2l.3-.3 .2 .4z"/>
<path d="M41.9 41.8l.4 .1-.3 .3z"/>
<path d="M41.6 41.9l.3-.1v.4z"/>
<path d="M41.6 41.9l.3 .4h-.5z"/>
<path d="M41.4 42.3h.5l-.3 .3z"/>
<path d="M41.9 42.3v.5l-.3-.2z"/>
<path d="M41.9 42.3l.4 .3-.4 .2z"/>
<path d="M42 42.3h.5l-.2 .3z"/>
<path d="M37.2 96l.3-.3 .2 .4z"/>
<path d="M37.2 95.5l.3 .2-.3 .3z"/>
<path d="M36.8 95.7l.4-.2v.5z"/>
<path d="M36.8 95.7l.3 .4h-.4z"/>
<path d="M36.7 96.1h.4l-.3 .3z"/>
<path d="M37.1 96.1l.1 .4-.4-.1z"/>
<path d="M37.2 96.1l.3 .3-.3 .1z"/>
<path d="M37.2 96.1h.5l-.2 .3z"/>
<path d="M33.6 95.9l.3-.3 .1 .3z"/>
<path d="M33.5 95.5l.4 .1-.3 .3z"/>
<path d="M33.2 95.6l.3-.1v.4z"/>
<path d="M33.2 95.6l.3 .3h-.4z"/>
<path d="M33.1 95.9l.4 .1-.3 .3z"/>
<path d="M33.5 96v.4l-.3-.1z"/>
<path d="M33.5 96l.4 .3-.4 .1z"/>
<path d="M33.6 95.9h.4l-.1 .4z"/>
<path d="M31.5 77.9l.3-.3 .2 .3z"/>
<path d="M31.5 77.4l.3 .2-.3 .3z"/>
<path d="M31.1 77.6l.4-.2v.5z"/>
<path d="M31.1 77.6l.3 .3h-.5z"/>
<path d="M30.9 77.9h.5l-.3 .3z"/>
<path d="M31.1 78.2l.4-.3v.5z"/>
<path d="M31.5 77.9l.3 .3-.3 .2z"/>
<path d="M31.5 77.9h.5l-.2 .3z"/>
<path d="M31.5 60l.3-.3 .2 .3z"/>
<path d="M31.5 59.5l.3 .2-.3 .3z"/>
<path d="M31.1 59.7l.4-.2v.5z"/>
<path d="M31.1 59.7l.3 .3h-.5z"/>
<path d="M30.9 60l.5 .1-.3 .3z"/>
<path d="M31.4 60.1l.1 .4-.4-.1z"/>
<path d="M31.5 60.1l.3 .3-.3 .1z"/>
<path d="M31.5 60h.5l-.2 .4z"/>
<path d="M31.4 42.3l.3-.3 .2 .3z"/>
<path d="M31.4 41.8l.3 .2-.3 .3z"/>
<path d="M31 42l.4-.2v.5z"/>
<path d="M31 42l.3 .3h-.4z"/>
<path d="M30.9 42.3l.4 .1-.3 .3z"/>
<path d="M31.3 42.4l.1 .4-.4-.1z"/>
<path d="M31.4 42.4l.3 .3-.3 .1z"/>
<path d="M31.4 42.3h.5l-.2 .4z"/>
</g>
<g fill="#ff7fdf">
<path d="M16.4 42.3l.3-.3 .1 .3z"/>
<path d="M16.3 41.8l.4 .2-.3 .3z"/>
<path d="M16 42l.3-.2v.5z"/>
<path d="M16 42l.3 .3h-.4z"/>
<path d="M15.9 42.3l.4 .1-.3 .3z"/>
<path d="M16.3 42.4v.4l-.3-.1z"/>
<path d="M16.3 42.4l.4 .3-.4 .1z"/>
<path d="M16.4 42.4l.4-.1-.1 .4z"/>
<path d="M16.3 77.9l.4-.3 .1 .3z"/>
<path d="M16.3 77.4l.4 .2-.4 .3z"/>
<path d="M16 77.6l.3-.2v.5z"/>
<path d="M16 77.6l.3 .3h-.5z"/>
<path d="M15.8 77.9h.5l-.3 .3z"/>
<path d="M16 78.2l.3-.3v.5z"/>
<path d="M16.3 77.9l.4 .3-.4 .2z"/>
<path d="M16.4 77.9h.4l-.1 .3z"/>
<path d="M16.2 60l.3-.3 .2 .3z"/>
<path d="M16.2 59.5l.3 .2-.3 .3z"/>
<path d="M15.8 59.7l.4-.2v.5z"/>
<path d="M15.8 59.7l.3 .3h-.4z"/>
<path d="M15.7 60l.4 .1-.3 .3z"/>
<path d="M15.8 60.4l.4-.3v.4z"/>
<path d="M16.2 60.1l.3 .3-.3 .1z"/>
<path d="M16.2 60h.5l-.2 .4z"/>
<path d="M16.2 96l.3-.3 .1 .4z"/>
<path d="M16.2 95.5l.3 .2-.3 .3z"/>
<path d="M15.8 95.7l.4-.2v.5z"/>
<path d="M15.8 95.7l.3 .4h-.4z"/>
<path d="M15.7 96.1h.4l-.3 .3z"/>
<path d="M15.8 96.4l.4-.3v.4z"/>
<path d="M16.2 96.1l.3 .3-.3 .1z"/>
<path d="M16.2 96.1h.4l-.1 .3z"/>
</g>
<g font-size="5.5">
<text x="116.2" y="41.2" transform="rotate(1 116.2 41.2)">200</text>
<text x="170.6" y="41.2" transform="rotate(1 170.6 41.2)">208</text>
<text x="115.4" y="58" transform="rotate(1 115.4 58)">201</text>
<text x="170.6" y="59.1" transform="rotate(1 170.6 59.1)">209</text>
<text x="116.2" y="77" transform="rotate(1 116.2 77)">202</text>
<text x="170.6" y="77" transform="rotate(1 170.6 77)">210</text>
<text x="116.2" y="95" transform="rotate(1 116.2 95)">203</text>
<text x="170.6" y="95" transform="rotate(1 170.6 95)">211</text>
<text x="116.2" y="113" transform="rotate(1 116.2 113)">204</text>
<text x="170.6" y="113" transform="rotate(1 170.6 113)">212</text>
<text x="116.2" y="130.9" transform="rotate(1 116.2 130.9)">205</text>
<text x="170.6" y="130.9" transform="rotate(1 170.6 130.9)">213</text>
<text x="116.2" y="148.9" transform="rotate(1 116.2 148.9)">206</text>
<text x="170.6" y="148.9" transform="rotate(1 170.6 148.9)">214</text>
<text x="116.2" y="166.8" transform="rotate(1 116.2 166.8)">207</text>
<text x="170.6" y="166.8" transform="rotate(1 170.6 166.8)">215</text>
</g>
<g font-size="4.6">
<text x="20.2" y="11.3">1</text>
<text x="48.5" y="11.3">2</text>
<text x="76.7" y="11.3">3</text>
<text x="104.9" y="11.3">4</text>
<text x="133.1" y="11.3">5</text>
<text x="161.4" y="11.3">6</text>
<text x="189.6" y="11.3">7</text>
<text x="217.8" y="11.3">8</text>
<text x="246" y="11.3">9</text>
<text x="273" y="11.3">10</text>
</g>
<text font-size="4.3" x="141.1" y="17.3">EL2809</text>
<g font-size="4.1">
<text x="125.1" y="22.8">-U10</text>
<text x="95.8" y="186.7">Plc Output cart EL2809</text>
</g>
<g font-size="3.9">
<text x="281.1" y="188.8">0</text>
<text x="280" y="199.5">11</text>
</g>
<g font-size="3.6">
<text x="41.6" y="34.9" transform="rotate(91 41.6 34.9)">L1</text>
<text x="44" y="34.3" transform="rotate(-90 44 34.3)">-</text>
<text x="269.6" y="34.9" transform="rotate(91 269.6 34.9)">L4</text>
<text x="272.2" y="34.2" transform="rotate(-90 272.2 34.2)">-</text>
<text x="41.7" y="52.9" transform="rotate(91 41.7 52.9)">L2</text>
<text x="44" y="52.2" transform="rotate(-90 44 52.2)">-</text>
<text x="269.2" y="53.1" transform="rotate(91 269.2 53.1)">L5</text>
<text x="271.8" y="52.3" transform="rotate(-90 271.8 52.3)">-</text>
<text x="41.7" y="70.8" transform="rotate(91 41.7 70.8)">L3</text>
<text x="44" y="70.1" transform="rotate(-90 44 70.1)">-</text>
<text x="272.4" y="70.6" transform="rotate(-90 272.4 70.6)">-</text>
<text x="269.9" y="72.2" transform="rotate(91 269.9 72.2)">L6</text>
</g>
<g font-size="3.4">
<text x="15.6" y="15.3">-</text>
<text x="281.8" y="16.6">-</text>
<text x="49.5" y="40.1">CONVEYOR START/STOP BUTTON LAMP</text>
<text x="191.1" y="39.9">GREEN WARNING LAMP</text>
<text x="51.3" y="58.1">MACHINE START/STOP BUTTON LAMP</text>
<text x="190.8" y="57.9">YELLOW WARNING LAMP</text>
<text x="51.3" y="75.9">MACHINE RESET BUTTON LAMP</text>
<text x="191.2" y="76.5">RED WARNING LAMP</text>
<text x="271.2" y="89.6" transform="rotate(90 271.2 89.6)">H1</text>
<text x="273.3" y="88.9" transform="rotate(-90 273.3 88.9)">-</text>
<text x="53.2" y="93.7">EJECT VALVE</text>
<text x="192.4" y="94.2">BUZZER</text>
<text x="53.1" y="112.9">PRINTER TRIGER</text>
<text x="50.7" y="130.8">KAYENCE CAMERA TRIGER</text>
<text x="49.4" y="147.8">MICROSCAN CAMERE TRIGER</text>
<text x="195.4" y="166.3">SERVO CARD FUN START</text>
<text x="281.8" y="179.6">-</text>
<text x="15.5" y="181.1">-</text>
<text x="109.3" y="201.1">+L1</text>
<text x="212" y="199.4">EYÜP KEPCEOĞLU</text>
</g>
<g font-size="2.9">
<text x="40.5" y="189.8">DOCUMENT NUMBER</text>
<text x="35.9" y="192.7">3848-ED.126-22.12.2020-02</text>
</g>
<g font-size="2.7">
<text x="143.6" y="40.6">1</text>
<text x="151.2" y="40.6">9</text>
<text x="125.3" y="47.6" transform="rotate(-90 125.3 47.6)">-55</text>
<text x="173.1" y="47.4" transform="rotate(-90 173.1 47.4)">-62</text>
<text x="143.6" y="58.6">2</text>
<text x="151.2" y="58.6">10</text>
<text x="125.3" y="65.4" transform="rotate(-90 125.3 65.4)">-55</text>
<text x="173.1" y="65.3" transform="rotate(-90 173.1 65.3)">-63</text>
<text x="143.6" y="76.6">3</text>
<text x="151.2" y="76.6">11</text>
<text x="125.3" y="83.3" transform="rotate(-90 125.3 83.3)">-56</text>
<text x="173.1" y="83.3" transform="rotate(-90 173.1 83.3)">-64</text>
<text x="34.2" y="94.3" transform="rotate(91 34.2 94.3)">Y1</text>
<text x="143.6" y="94.5">4</text>
<text x="151.2" y="94.5">12</text>
<text x="29.1" y="98.5" transform="rotate(90 29.1 98.5)">A2</text>
<text x="39.5" y="98.5" transform="rotate(90 39.5 98.5)">A1</text>
<text x="125.3" y="101.3" transform="rotate(-90 125.3 101.3)">-57</text>
<text x="173.1" y="101.4" transform="rotate(-90 173.1 101.4)">-65</text>
<text x="143.6" y="112.5">5</text>
<text x="151.2" y="112.5">13</text>
<text x="125.3" y="119.3" transform="rotate(-90 125.3 119.3)">-58</text>
<text x="173.1" y="119.1" transform="rotate(-90 173.1 119.1)">-66</text>
<text x="143.6" y="130.5">6</text>
<text x="151.2" y="130.5">14</text>
<text x="125.3" y="137.2" transform="rotate(-90 125.3 137.2)">-59</text>
<text x="173.1" y="137" transform="rotate(-90 173.1 137)">-67</text>
<text x="143.6" y="148.4">7</text>
<text x="151.2" y="148.4">15</text>
<text x="125.3" y="155.1" transform="rotate(-90 125.3 155.1)">-60</text>
<text x="173.1" y="155.3" transform="rotate(-90 173.1 155.3)">-68</text>
<text x="143.6" y="166.4">8</text>
<text x="151.2" y="166.4">16</text>
<text x="125.3" y="173.1" transform="rotate(-90 125.3 173.1)">-61</text>
<text x="4.8" y="202.9" transform="rotate(-90 4.8 202.9)">SOLIDWORKS Electrical</text>
<text x="191.7" y="201.1">3848</text>
<text x="241.5" y="201.3">1835</text>
</g>
<g font-size="2.4">
<text x="277.2" y="183.9">REVISION</text>
<text x="193.4" y="191.3">0</text>
<text x="198.6" y="191.3">23.12.2020</text>
<text x="214" y="191.3">elektrik</text>
<text x="192" y="194.7">REV.</text>
<text x="202.7" y="194.7">DATE</text>
<text x="218.8" y="194.7">NAME</text>
<text x="242.2" y="194.7">CHANGES</text>
<text x="278.1" y="194.4">SCHEME</text>
<text x="9.1" y="200.9">CONTRACT:</text>
</g>
<g font-size="2.1">
<text x="17.1" y="21.1" transform="rotate(-90 17.1 21.1)">10-10</text>
<text x="139.9" y="22.7">2</text>
<text x="139.9" y="20.4">1</text>
<text x="154.5" y="20.4">9</text>
<text x="154.5" y="22.7">10</text>
<text x="283.2" y="21.3" transform="rotate(-90 283.2 21.3)">11-1</text>
<text x="139.9" y="29.8">5</text>
<text x="139.9" y="27.4">4</text>
<text x="139.9" y="25.1">3</text>
<text x="154.5" y="25.1">11</text>
<text x="154.5" y="27.4">12</text>
<text x="154.5" y="29.8">13</text>
<text x="139.9" y="34.7">7</text>
<text x="139.9" y="32.3">6</text>
<text x="154.5" y="32.3">14</text>
<text x="154.5" y="34.7">15</text>
<text x="139.9" y="37">8</text>
<text x="153.9" y="41.7">-</text>
<text x="154.5" y="37">16</text>
<text x="141.6" y="48.7">-</text>
<text x="153.9" y="54.9">-</text>
<text x="141.6" y="66.7">-</text>
<text x="153.9" y="72.9">-</text>
<text x="141.6" y="84.7">-</text>
<text x="153.9" y="90.8">-</text>
<text x="141.6" y="102.6">-</text>
<text x="153.9" y="108.8">-</text>
<text x="32.9" y="115.1">15-8</text>
<text x="141.6" y="120.6">-</text>
<text x="153.9" y="126.7">-</text>
<text x="32.9" y="132.7">16-9</text>
<text x="141.6" y="138.6">-</text>
<text x="153.9" y="144.7">-</text>
<text x="32.9" y="150.6">17-9</text>
<text x="141.6" y="156.5">-</text>
<text x="153.9" y="162.6">-</text>
<text x="263.1" y="168.4">14-5</text>
<text x="17.1" y="177.8" transform="rotate(-90 17.1 177.8)">11-10</text>
<text x="141.6" y="174.5">-</text>
<text x="283.2" y="178.6" transform="rotate(-90 283.2 178.6)">12-10</text>
<text x="192" y="198">Chassis Number</text>
<text x="241.8" y="198.1">Electric Number</text>
</g>
<text font-size="1.9" x="93.5" y="199.3">LOCATION:</text>
<text font-size="1.5" x="7.8" y="205.3">Document realized with version :</text>
<text font-size="1.2" x="30.3" y="205.2">2019.0.4.18</text>
</svg>
